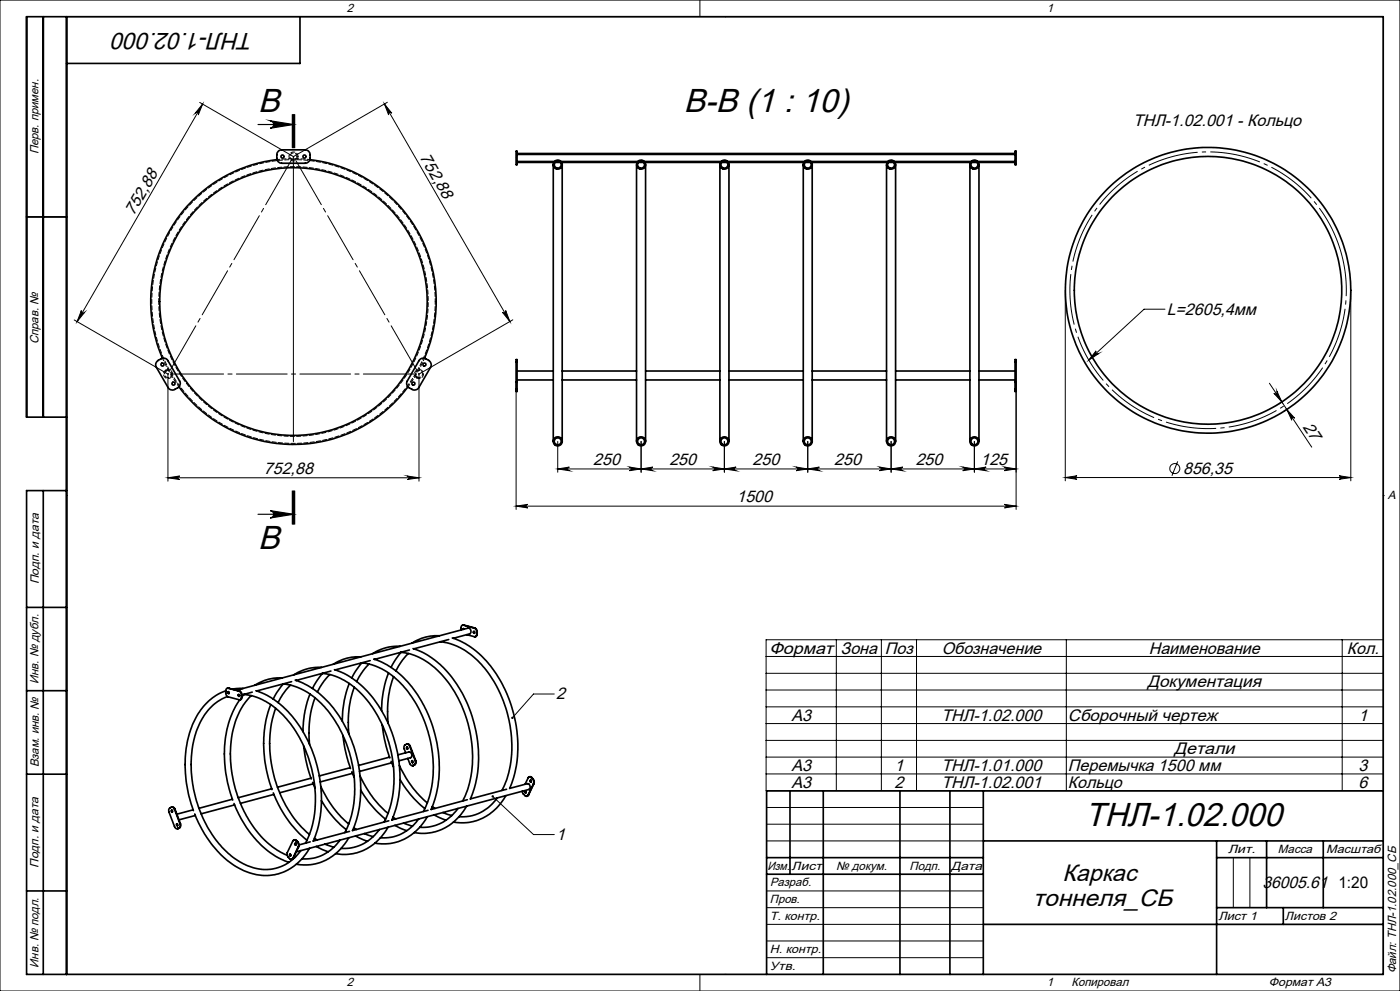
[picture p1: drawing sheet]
<svg xmlns="http://www.w3.org/2000/svg" width="420mm" height="297mm" viewBox="0 0 420 297" stroke-linecap="round" stroke-linejoin="round" font-family="sans-serif">
<g fill="none" stroke="#000" stroke-width=".3">
<path d="M0 0h420v297h-420zM20 5h395v287h-395zM210 0v5M217.5 5h.1M59.9 30.7l28.1 16.2M60.8 31.2l-1.3 3.3a.53 .53 0 0 0-.2-.7 .53 .53 0 0 0-.7 .1zM60.8 31.2l-37.7 65.2M115.3 31.1l37.7 65.3M115.3 31.1l2.2 2.8a.55 .55 0 0 0-.7-.1 .55 .55 0 0 0-.2 .7zM116.2 30.7l-28.1 16.2M88 46.9v85.5M155.1 46.8l-.3 .3"/>
<path d="M155.1 49l-.3 .4M155.8 48.4l-.3 .3M155.9 46l-.3 .3M158 48.4l-.3 .3M158.2 46l-.3 .3M160.3 48.4l-.4 .3M160.4 46l-.3 .3M162.5 48.4l-.3 .3M162.7 46l-.4 .3M164.7 48.4l-.2 .3M164.9 46l-.3 .3M166.3 49.1l-.3 .3"/>
<path d="M167 48.4l-.3 .3M167.1 46l-.2 .3M167.3 50.4l-.3 .3M167.4 48l-.4 .3M168.6 49l-.3 .3M169.3 48.4l-.4 .3M169.4 46l-.3 .3M171.5 48.4l-.3 .3M171.7 46l-.4 .3M173.7 48.4l-.3 .3M173.9 46l-.3 .3M176 48.4l-.3 .3"/>
<path d="M176.1 46l-.3 .3M178.2 48.4l-.3 .3M178.4 46l-.3 .3M180.5 48.4l-.3 .3M180.6 46l-.3 .3M182.7 48.4l-.3 .3M182.9 46l-.3 .3M185 48.4l-.4 .3M185.1 46l-.3 .3M187.2 48.4l-.3 .3M187.4 46l-.3 .3M189.4 48.4l-.2 .3"/>
<path d="M189.6 46l-.3 .3M191.7 48.4l-.3 .3M191.8 46l-.2 .3M192 50.3l-.2 .2M192.1 48l-1.1 1.1M193.5 48.8l-.2 .2M194 48.4l-.4 .3M194.1 46l-.3 .3M196.2 48.4l-.3 .3M196.4 46l-.4 .3M198.4 48.4l-.3 .3M198.6 46l-.3 .3"/>
<path d="M200.7 48.4l-.3 .3M200.8 46l-.3 .3M202.9 48.4l-.3 .3M203.1 46l-.3 .3M205.2 48.4l-.3 .3M205.3 46l-.3 .3M207.4 48.4l-.3 .3M207.6 46l-.3 .3M209.7 48.4l-.3 .3M209.8 46l-.3 .3M211.9 48.4l-.3 .3M212.1 46l-.3 .3"/>
<path d="M214.1 48.4l-.2 .3M214.3 46l-.3 .3M216.4 48.4l-.3 .3M216.5 46l-.2 .3M216.8 50.2l-.2 .2M218.4 48.6l-.2 .2M218.7 48.4l-.4 .3M218.8 46l-.3 .3M220.9 48.4l-.3 .3M221.1 46l-.4 .3M223.1 48.4l-.3 .3M223.3 46l-.3 .3"/>
<path d="M225.4 48.4l-.3 .3M225.5 46l-.3 .3M227.6 48.4l-.3 .3M227.8 46l-.3 .3M229.9 48.4l-.3 .3M230 46l-.3 .3M232.1 48.4l-.3 .3M232.3 46l-.3 .3M234.4 48.4l-.3 .3M234.5 46l-.3 .3M236.6 48.4l-.3 .3M236.7 46l-.2 .3"/>
<path d="M238.8 48.4l-.3 .3M239 46l-.3 .3M241.1 48.4l-.3 .3M241.2 46l-.3 .3M241.6 50.1l-.2 .2M243.3 48.4l-.2 .2M243.3 48.4l-.3 .3M243.5 46l-.3 .3M245.6 48.4l-.3 .3M245.7 46l-.3 .3M247.8 48.4l-.3 .3M248 46l-.3 .3"/>
<path d="M250.1 48.4l-.3 .3M250.2 46l-.3 .3M252.3 48.4l-.3 .3M252.5 46l-.3 .3M254.6 48.4l-.4 .3M254.7 46l-.3 .3M256.8 48.4l-.3 .3M257 46l-.4 .3M259 48.4l-.2 .3M259.2 46l-.3 .3M261.3 48.4l-.3 .3M261.4 46l-.2 .3"/>
<path d="M263.5 48.4l-.3 .3M263.7 46l-.3 .3M265.8 48.4l-.3 .3M265.9 46l-.3 .3M266.5 49.9l-.2 .3M268 48.4l-.3 .3M268.1 48.3l-.2 .2M268.2 46l-.3 .3M270.3 48.4l-.3 .3M270.4 46l-.3 .3M272.5 48.4l-.3 .3M272.7 46l-.3 .3"/>
<path d="M274.8 48.4l-.3 .3M274.9 46l-.3 .3M277 48.4l-.3 .3M277.2 46l-.3 .3M279.3 48.4l-.4 .3M279.4 46l-.3 .3M281.5 48.4l-.3 .3M281.7 46l-.4 .3M283.7 48.4l-.2 .3M283.9 46l-.3 .3M286 48.4l-.3 .3M286.1 46l-.2 .3"/>
<path d="M288.2 48.4l-.3 .3M288.4 46l-.3 .3M290.5 48.4l-.3 .3M290.6 46l-.3 .3M291.4 49.7l-.3 .2M292.9 46l-.3 .3M292.9 48.2l-.5 .5M293.6 49.7l-.8 .9M295 48.4l-.3 .3M295.1 46l-.3 .3M297.2 48.4l-.3 .3M297.4 46l-.3 .3"/>
<path d="M299.5 48.4l-.3 .3M299.6 46l-.3 .3M301.7 48.4l-.3 .3M301.9 46l-.3 .3M304 48.4l-.4 .3M304.1 46l-.3 .3M304.8 45.3l-.3 .3M304.8 47.5l-.3 .3M8 65h12M22.3 95.9l28.1 16.2v32.1M24.4 93.1a.56 .56 0 0 0 .2 .7 .56 .56 0 0 0 .8-.2l-2.3 2.8zM150.7 93.6a.55 .55 0 0 0 .8 .2 .55 .55 0 0 0 .2-.7l1.3 3.3z"/>
<path d="M153.8 95.8l-28.1 16.3v32.1M319.6 87v57.1M349.5 92.7h-6.3l-16.6 15.2M405.2 87v57.1M154.8 114.6v38.1M304.8 114.6v38.1M328.8 105.2a.55 .55 0 0 0 0 .7 .55 .55 0 0 0 .8 .1l-3 1.9zM380.8 114.9l5.2 7.8M382.2 117.9a.55 .55 0 0 0 .7 .1 .55 .55 0 0 0 .2-.7l1.5 3.2zM166.3 132.2l-.3 .3M167.3 132.3v9.2M167.4 133.3l-.3 .3"/>
<path d="M167.5 130.9l-.3 .3M168.7 132l-.4 .4M188.8 140l3.5 .5-3.5 .6a.55 .55 0 0 0 .5-.6 .55 .55 0 0 0-.5-.5zM192.1 133.3l-.2 .2M192.2 130.9l-1.2 1.2M192.3 132.3v9.2M193.6 131.8l-.3 .3M213.8 140l3.5 .5-3.5 .6a.55 .55 0 0 0 .5-.6 .55 .55 0 0 0-.5-.5zM216.9 133.2l-.3 .3M217.3 132.3v9.2M218.5 131.6l-.2 .2M238.8 140l3.5 .5-3.5 .6a.55 .55 0 0 0 .5-.6 .55 .55 0 0 0-.5-.5z"/>
<path d="M241.7 133.1l-.2 .2M242.3 132.3v9.2M243.3 131.4l-.2 .3M263.8 140l3.5 .5-3.5 .6a.55 .55 0 0 0 .5-.6 .55 .55 0 0 0-.5-.5zM266.5 133l-.2 .2M267.3 132.3v9.2M268.2 131.3l-.2 .2M288.8 140l3.5 .5-3.5 .6a.55 .55 0 0 0 .5-.6 .55 .55 0 0 0-.5-.5zM291.4 132.8l-.2 .2M292.3 132.3v9.2M293 131.2l-.2 .2M301.3 140l3.5 .5-3.5 .6a.55 .55 0 0 0 .5-.6 .55 .55 0 0 0-.5-.5z"/>
<path d="M353.3 138.3l-1.7 4.3M384.5 120.5l-.8 .5M386 122.7l-.8 .6M386 122.7l7.5 11.3M386 122.7l2.4 2.6a.53 .53 0 0 0-.7-.1 .53 .53 0 0 0-.2 .7zM20 148.5h.1M50.4 143.2l3.5-.5a.53 .53 0 0 0-.5 .5 .53 .53 0 0 0 .5 .5zM50.4 143.2h75.3M122.2 142.7l3.5 .5-3.5 .5a.53 .53 0 0 0 .5-.5 .53 .53 0 0 0-.5-.5zM154.8 151.7l3.5-.5a.53 .53 0 0 0-.5 .5 .53 .53 0 0 0 .5 .5zM154.8 151.7h150M167.3 140.5h137.5"/>
<path d="M167.3 140.5l3.5-.5a.55 .55 0 0 0-.5 .5 .55 .55 0 0 0 .5 .6zM192.3 140.5l3.5-.5a.55 .55 0 0 0-.5 .5 .55 .55 0 0 0 .5 .6zM217.3 140.5l3.5-.5a.55 .55 0 0 0-.5 .5 .55 .55 0 0 0 .5 .6zM242.3 140.5l3.5-.5a.55 .55 0 0 0-.5 .5 .55 .55 0 0 0 .5 .6zM267.3 140.5l3.5-.5a.55 .55 0 0 0-.5 .5 .55 .55 0 0 0 .5 .6zM292.3 140.5l3.5-.5a.55 .55 0 0 0-.5 .5 .55 .55 0 0 0 .5 .6zM301.3 151.2l3.5 .5-3.5 .5a.53 .53 0 0 0 .5-.5 .53 .53 0 0 0-.5-.5zM319.6 143.1l3.5-.5a.53 .53 0 0 0-.5 .5 .53 .53 0 0 0 .5 .5zM319.6 143.1h85.6M401.7 142.6l3.5 .5-3.5 .5a.53 .53 0 0 0 .5-.5 .53 .53 0 0 0-.5-.5zM415 148.5h.1M229.8 191.7h185.2v45.3h-185.2z"/>
<path d="M229.8 196.7h185.2M250.9 191.7v45.3M264.4 191.7v45.3M275 191.7v45.3M319.9 191.7v45.3M402.7 191.7v45.3M166.3 208h-6.2l-6.4 7.2M229.8 201.8h185.2M229.8 206.8h185.2M229.8 211.8h185.2M229.8 216.8h185.2M147.8 238.7l12.3 11.4h6.2"/>
<path d="M229.8 221.9h185.2M229.8 226.9h185.2M229.8 231.9h185.2M230 242h65M230 247h65M230 252h65M370 257v15M375 257v15M230 267h65M230 272h65M230 277h65M210 292v5"/>
<path d="M217.5 292h.1M230 282h65M230 287h65"/>
<circle cx="352.4" cy="140.4" r="1.51"/>
</g>
<path d="M77.4 37.3h10.6M81 36.2l7 1.1-7 1.1a1.13 1.13 0 0 0 1.1-1.1 1.13 1.13 0 0 0-1.1-1.1zM87.7 34.3v10M88.1 34.3v10M88.4 34.3v10M77.4 154.1h10.6M81 153l7 1.1-7 1.2a1.11 1.11 0 0 0 1.1-1.2 1.11 1.11 0 0 0-1.1-1.1zM87.7 147.1v10M88.1 147.1v10M88.4 147.1v10z" fill="none" stroke="#000" stroke-width=".35"/>
<path d="M402.1 74.9a41.5 41.5 0 0 0-69.5-16.7 41.5 41.5 0 0 0 19.1 68.8 41.5 41.5 0 0 0 51-50l-.6-2.1" fill="none" stroke="#000" stroke-width=".3" stroke-dasharray="15.2 1.3 1.3 1.3" stroke-dashoffset="1.2" stroke-linecap="butt"/>
<path d="M88.1 46.9l37.6 65.2M50.4 112.1l37.7-65.2M125.7 112.1h-75.3" fill="none" stroke="#000" stroke-width=".3" stroke-dasharray="15.2 1.3 1.3 1.3" stroke-dashoffset="-1.4"/>
<g fill="none" stroke="#000" stroke-width=".5">
<path d="M13 5v120M20 5v287M90 5v14h-70M83.1 47.8a42.9 42.9 0 0 0-34.4 59.6M83.6 45.2l.9-.3h7a1.51 1.51 0 0 1 1.5 1.5v1a1.51 1.51 0 0 1-1.5 1.5h-7a1.51 1.51 0 0 1-1.5-1.5v-1.2zM93 47.8a42.9 42.9 0 0 1 34.4 59.6M154.8 45.3h.3v4.1h-.3zM155.1 46.3h149.4M155.1 48.4h149.4M155.1 46h149.4M155.1 48.7h149.4M166 49.4v82.9"/>
<path d="M168.7 49.4v82.9M191 49.4v82.9M193.7 49.4v82.9M216 49.4v82.9M218.7 49.4v82.9M241 49.4v82.9M243.7 49.4v82.9M266 49.4v82.9M268.7 49.4v82.9M291 49.4v82.9M293.7 49.4v82.9M304.5 45.3h.3v4.1h-.3z"/>
<path d="M8 65h12M47.1 108.3l1.2-.8a1.51 1.51 0 0 1 2.1 .6l3.5 6.1a1.54 1.54 0 0 1-.6 2l-.8 .5a1.51 1.51 0 0 1-2.1-.6l-3.5-6a1.45 1.45 0 0 1 .2-1.8zM53.7 115.9a42.8 42.8 0 0 0 68.7 0M125.8 107.9a1.52 1.52 0 0 1 1.9-.4l.9 .5a1.57 1.57 0 0 1 .6 2.1l-3.5 6a1.51 1.51 0 0 1-2.1 .6l-.9-.5a1.54 1.54 0 0 1-.5-2zM154.8 114.6v2M154.8 117.1v.2h.3v-.2M154.8 108.5v-.7h.3v.7M154.8 108.5v6.1M154.8 116.6v.5M154.8 114.6h.3M154.8 116.6h.3M154.8 108.5h.3"/>
<path d="M154.8 117.1h.3M155.1 114.6v2M155.1 113.9h10.9M155.1 111.2h10.9M155.1 108.5v6.1M155.1 116.6v.5M168.7 113.9h22.3M168.7 111.2h22.3M193.7 113.9h22.3M193.7 111.2h22.3M218.7 113.9h22.3M218.7 111.2h22.3"/>
<path d="M243.7 113.9h22.3M243.7 111.2h22.3M268.7 113.9h22.3M268.7 111.2h22.3M293.7 113.9h10.8M293.7 111.2h10.8M304.5 114.6v2M304.5 117.1v.2h.3v-.2M304.5 108.5v-.7h.3v.7M304.5 108.5v6.1M304.5 116.6v.5M304.5 114.6h.3"/>
<path d="M304.5 116.6h.3M304.5 108.5h.3M304.5 117.1h.3M304.8 114.6v2M304.8 108.5v6.1M304.8 116.6v.5M20 125h-12v-120h407v287h-407v-145h12M13 147v145M8 182h12M108.3 196.8a13.6 13.6 0 0 0-8.3 2.3M108.4 198.6a20.6 20.6 0 0 1 14.6 9.6 36.7 36.7 0 0 1 5.3 32.1l-1.3 2.9M108.5 198.7l-1.9 2.5-1.1 2"/>
<path d="M110.7 199l-1.7 1.9-2 3.4M111.1 198l-10.5 2.8M112.1 197.5a27.1 27.1 0 0 1 15.4 14.7 37 37 0 0 1 1.8 30.4l10.9-2.9M112.5 197.6h-.1M120.1 193.7a13.7 13.7 0 0 0-8.3 2.2M120.2 195.5a20.8 20.8 0 0 1 14.6 9.5 36.9 36.9 0 0 1 5.3 32.1l-1.3 3M120.3 195.5l-1.6 2.1-1.4 2.4M122.5 195.9l-1.7 1.9-2 3.3M122.8 194.8l-10.4 2.8M123.9 194.4a26.7 26.7 0 0 1 14.7 13.3 38 38 0 0 1 2.9 30.9l-.4 .9M131.8 190.5a13.5 13.5 0 0 0-8.2 2.3M132 192.3a20.7 20.7 0 0 1 14.6 9.6 36.9 36.9 0 0 1 5.3 32.1l-1.3 2.9"/>
<path d="M134.6 191.7l-10.3 2.7M135.7 191.2a27.1 27.1 0 0 1 15.4 14.7 37 37 0 0 1 1.8 30.4l5.3-1.4a.96 .96 0 0 1 .8 .7 .96 .96 0 0 1-.4 1l-69.7 18.7M136 191.3l4.9-1.3a.97 .97 0 0 0 .3-1 .97 .97 0 0 0-.8-.8l-69.5 18.7M139 187.4l-.6 .2-.1 1.2M139 187.4l3.3 .9M139.1 188.4l-.1 .2M139.1 187.3l-.4 .1M139.1 187.3l-.1 .1M139.1 187.3l3.4 .9M139.3 188.6l-.3-.2-.1 .2M142.2 189.2l.1 .6M142.3 188.3l.5 .4 .2 .7"/>
<path d="M142.5 188.2l.4 .4 .3 .8M142.5 188.2l-.2 .1M143 190l-.1 .5-.4 .3-2.5-.6M143 189.4v.6M143.2 190l-.3 .6-.3 .2M143.2 189.4h-.2M143.2 190h-.2M143.2 189.4v.6M8 207h12M67.7 207a18.1 18.1 0 0 0-10.9 12.8 37.7 37.7 0 0 0 1.2 23.2M67.7 207l.1 1.2 .5 .6 3.6 1 .3-.2 .3-.7M68.3 208.8a16.1 16.1 0 0 0-9.6 11.2 36.4 36.4 0 0 0 10.7 36.5 14.8 14.8 0 0 0 15.2 3.1l3-1.9 1.2-1 1.4-1.8"/>
<path d="M68.4 206.3h-.4l-.3 .7M68.4 206.3l3.4 .8M68.5 207.3l.2 .6M68.6 206.2l-.4 .1M68.6 206.2l-.2 .1M68.6 206.2l3.3 .9M71.6 208.1l.2 .6M71.8 207.1l.4 .5 .3 .7M71.9 208.5h-.3M71.9 207.1l.5 .4 .2 .8M71.9 207.1h-.1M71.9 209.7a31.8 31.8 0 0 0-3.4 25.7l1.3 4.4"/>
<path d="M72.5 208.3v.6M72.6 208.9l-.2 .6-.4 .2M72.6 208.3h-.1M72.6 208.9h-.1M72.6 208.3v.6M72.9 206.3l-3.2 .2M73.1 208.1a20.7 20.7 0 0 1 14.6 9.5 37.1 37.1 0 0 1 5.5 31.5l-1.5 3.6M73.2 208.1l-.6 .7M75.4 208.5a24.1 24.1 0 0 0-6.3 18.3 36 36 0 0 0 12.6 26.9l2.5 1.7 1.9 .9M75.7 207.4l-3.1 .9M76.8 207a27.1 27.1 0 0 1 15.4 14.6 37.6 37.6 0 0 1 1.9 30.2l-.2 .3 10.9-2.9M77.2 207l-.1 .1"/>
<path d="M81.2 211.2a36.2 36.2 0 0 0 .4 25.4M82.7 212.3a36.7 36.7 0 0 0 6.6 34.3l3.6 3.5M84.7 203.2a13.6 13.6 0 0 0-8.3 2.2M84.9 205a20.6 20.6 0 0 1 14.5 9.5 36.6 36.6 0 0 1 5.3 32.1l-1.3 2.9M85 205l-2 2.5-1 2M87.2 205.3l-2.4 2.9-1.4 2.4M87.5 204.3l-10.5 2.8M88.5 203.8a27.9 27.9 0 0 1 15.8 15.4 37.8 37.8 0 0 1 1.8 28.9l-.4 .8 10.9-2.9M88.9 203.9h.1M93 208a30 30 0 0 0-2.1 11.3M94.5 209.1a32 32 0 0 0-1.6 14M96.5 200a13.9 13.9 0 0 0-8.3 2.2"/>
<path d="M96.7 201.8a20.7 20.7 0 0 1 14.5 9.5 36.8 36.8 0 0 1 5.4 32.1l-1.4 3M96.8 201.8l-1.6 2.1-1.5 2.4M99 202.2l-1.8 1.9-2 3.3M99.3 201.1l-10.5 2.8M100.3 200.7a27.1 27.1 0 0 1 15.4 14.6 37.6 37.6 0 0 1 2 30.2l-.2 .3 10.9-3M100.8 200.7l-.2 .1M104.8 204.9a29.6 29.6 0 0 0-2.1 11.2M106.3 206a31.2 31.2 0 0 0-1.7 13.9M114.7 217.2l.6 4.1 1.6 5.9M116.6 201.7a32 32 0 0 0-2.1 11.3M118.1 202.8a31.3 31.3 0 0 0-1.7 14M8 232h12"/>
<path d="M69.7 239.5l-10 2.7M81.5 236.4l-10 2.7M82 237.6a33.8 33.8 0 0 0 10.1 14.2M82.2 238.1l-10.1 2.7M91.1 223.6l.6 4 1.7 5.9M93.3 233.2l-10 2.7M93.8 234.5l.7 1.6M93.9 234.9l-10 2.7M96.2 235.7a31.2 31.2 0 0 0 8.4 11.2M96.4 240a31.9 31.9 0 0 0 7.5 8.7M102.9 220.4l.8 4.8 1.5 5.1M105.1 230.1l-9.3 2.4"/>
<path d="M105.6 231.3l.7 1.7M105.7 231.8l-9.6 2.5M108 232.5a31.4 31.4 0 0 0 8.4 11.3M108.2 236.8a31.9 31.9 0 0 0 7.5 8.7M116.9 226.9l-9.3 2.5M117.3 228.2l.7 1.6M117.5 228.6l-9.7 2.6M119.3 226.2l3.4-.8a.96 .96 0 0 1 .8 .7 .96 .96 0 0 1-.3 1l-3.6 .9M119.8 229.4a32.3 32.3 0 0 0 8.4 11.2M120 233.6a31 31 0 0 0 7.5 8.8M122 223h.6l.4 .6M122.1 223.9l.2 .5"/>
<path d="M122.3 227.3l.7 1.8 .5 .3h.4M122.9 223.6l-.2-.4-.6-.2-.8 .5-.1 .7 .5 1.4M122.9 223.6l1.7 4.4M123 223.6h-.1M123 223.6l1.7 4.3M123.7 228l.1 .5M123.9 229.4l-.1 .1M124 229.4h-.1M124.4 229.2l-.5 .2M124.6 228v.7l-.3 .5h.1M124.7 227.9l.1 .8-.4 .5M124.7 227.9l-.1 .1"/>
<path d="M149.2 239.1a12.9 12.9 0 0 1-11.5 5.7M151.8 238.4a14.8 14.8 0 0 1-15.8 8M152 236.5l-10.9 2.9M156.7 237.1l.2 .8 .6 .6 .5 .2 .4-.4M157.6 237.1l.2 .5M158.5 238.3l-.5 .4M158.5 238.3h-.1M158.8 232.8l.7 .2M159.2 233.8l.1 .5M159.4 233l-.5-.2-.4 .1-1 2.2M159.4 233l.4 .5M159.5 233h-.1"/>
<path d="M159.5 233l.4 .4M159.8 233.5l.3 .5v.9M159.9 233.4l.4 .7-.1 .7M159.9 233.4l-.1 .1M160.1 234.9l-1.7 3.4M160.2 234.8l-.1 .1M160.2 234.8l-1.7 3.5M237 237v25M247 237v55M270 237v55M285 237v55M295 237v55"/>
<path d="M415 237h-185v55M51.5 241.9h.5l.5 .6M51.6 242.8l.1 .5M52.4 242.5l-.8-.6-.8 .4-.2 .8 1.9 4.9 .5 .4 .4-.1M52.4 242.5l1.6 4.4M52.5 242.5h-.1M52.5 242.5l1.6 4.3M53.1 246.9a.29 .29 0 0 1 .2 .5 .29 .29 0 0 1-.5 0 .29 .29 0 0 1 .2-.5zM53.1 246.9l.2 .5M53.9 248.1l-.7 .3M54 246.9l.1 .6-.2 .6M54.1 246.8l.1 .6-.3 .7"/>
<path d="M54.1 246.8l-.1 .1M57.9 242.7l-4.8 1.3M58.4 243.9a30.9 30.9 0 0 0 14.7 17 14.9 14.9 0 0 0 19.8-6.7M58.6 244.4l-4.9 1.3M70.2 240.8a30.2 30.2 0 0 0 15.2 17.2l1.3 .4M70.4 241.2l-10.1 2.7M87.1 256l-.1 .3 .2 .2M88 257.2l-.5 .4M88 257.2h-.2M88.1 257l.3 .1M88.2 251.7l.8 .2M88.6 252.7l.2 .6"/>
<path d="M88.8 252l-.4-.3-.4 .1-1.9 4 .3 1 .6 .6 .4 .2 .4-.4M88.8 252l.4 .4M89 251.9l-.2 .1M89 251.9l.4 .4M89.2 252.4l.4 .8-.1 .6M89.4 252.3l.3 .9-.1 .5M89.4 252.3l-.2 .1M89.5 253.8l-1.7 3.4M89.6 253.7l-.1 .1M89.6 253.7l-1.6 3.5M93.1 252.3l-3.4 .9M94.3 251.2l.8 .5"/>
<path d="M94.9 253.7l3.6 1.6M97.5 253l2.7 .9M102 251.8a12.8 12.8 0 0 1-11.4 5.6M104.6 251.1a14.8 14.8 0 0 1-15.7 7.9M106.1 248.1l.8 .5M106.7 250.5l3.5 1.6M109.3 249.8l2.6 1M113.8 248.6a12.7 12.7 0 0 1-11.5 5.6M116.4 247.9a14.9 14.9 0 0 1-15.7 7.9M117.9 244.9l.8 .5M118.5 247.4l3.5 1.6M121.1 246.7l2.7 .9"/>
<path d="M125.6 245.5a12.8 12.8 0 0 1-11.5 5.6M128.2 244.8a14.8 14.8 0 0 1-15.7 7.9M129.7 241.8l.8 .5M130.2 244.2l3.6 1.6M132.9 243.5l2.6 .9M137.4 242.3a12.7 12.7 0 0 1-11.5 5.6M140 241.6a14.9 14.9 0 0 1-15.8 7.9M230 257h65M295 252h120M365 252v40M365 257h50M380 252v20"/>
<path d="M397 252v20M8 267h12M230 262h65M295 277h120M365 272h50M385 272v5"/>
<circle cx="84.7" cy="46.9" r=".46"/>
<circle cx="91.3" cy="46.9" r=".46"/>
<circle cx="167.3" cy="49.3" r="1.05"/>
<circle cx="167.3" cy="49.3" r="1.35"/>
<circle cx="192.3" cy="49.3" r="1.05"/>
<circle cx="192.3" cy="49.4" r="1.35"/>
<circle cx="217.3" cy="49.3" r="1.05"/>
<circle cx="217.3" cy="49.3" r="1.36"/>
<circle cx="242.3" cy="49.3" r="1.05"/>
<circle cx="242.3" cy="49.3" r="1.35"/>
<circle cx="267.3" cy="49.3" r="1.05"/>
<circle cx="267.3" cy="49.4" r="1.35"/>
<circle cx="292.3" cy="49.3" r="1.35"/>
<circle cx="292.3" cy="49.3" r="1.05"/>
<circle cx="88" cy="90.4" r="40.1"/>
<circle cx="362.4" cy="87" r="42.8"/>
<circle cx="362.4" cy="87" r="40.1"/>
<circle cx="48.7" cy="109.2" r=".45"/>
<circle cx="52" cy="115" r=".46"/>
<circle cx="124" cy="115" r=".44"/>
<circle cx="127.3" cy="109.3" r=".45"/>
<circle cx="167.3" cy="132.3" r="1.36"/>
<circle cx="167.3" cy="132.3" r="1.06"/>
<circle cx="192.3" cy="132.3" r="1.05"/>
<circle cx="192.3" cy="132.3" r="1.36"/>
<circle cx="217.3" cy="132.3" r="1.35"/>
<circle cx="217.3" cy="132.3" r="1.05"/>
<circle cx="242.3" cy="132.3" r="1.36"/>
<circle cx="242.3" cy="132.3" r="1.06"/>
<circle cx="267.3" cy="132.3" r="1.05"/>
<circle cx="267.3" cy="132.3" r="1.36"/>
<circle cx="292.3" cy="132.3" r="1.35"/>
<circle cx="292.3" cy="132.3" r="1.06"/>
<circle cx="142.2" cy="189.5" r=".26"/>
<circle cx="68.6" cy="207.6" r=".26"/>
<circle cx="71.7" cy="208.4" r=".26"/>
<circle cx="122.2" cy="224.2" r=".27"/>
<circle cx="123.8" cy="228.3" r=".28"/>
<circle cx="157.7" cy="237.4" r=".26"/>
<circle cx="159.2" cy="234.1" r=".26"/>
<circle cx="51.6" cy="243.1" r=".27"/>
<circle cx="87.1" cy="256.3" r=".26"/>
<circle cx="88.7" cy="253" r=".26"/>
</g>
<g fill="#000">
<path d="M81 36.2l7 1.1-7 1.1a1.13 1.13 0 0 0 1.1-1.1 1.13 1.13 0 0 0-1.1-1.1zM81 153l7 1.1-7 1.2a1.11 1.11 0 0 0 1.1-1.2 1.11 1.11 0 0 0-1.1-1.1z"/>
<path d="M115.3 31.1l2.2 2.8a.55 .55 0 0 0-.7-.1 .55 .55 0 0 0-.2 .7zM150.7 93.6a.55 .55 0 0 0 .8 .2 .55 .55 0 0 0 .2-.7l1.3 3.3z"/>
<path d="M24.4 93.1a.56 .56 0 0 0 .2 .7 .56 .56 0 0 0 .8-.2l-2.3 2.8zM60.8 31.2l-1.3 3.3a.53 .53 0 0 0-.2-.7 .53 .53 0 0 0-.7 .1z"/>
<path d="M382.2 117.9a.55 .55 0 0 0 .7 .1 .55 .55 0 0 0 .2-.7l1.5 3.2zM386 122.7l2.4 2.6a.53 .53 0 0 0-.7-.1 .53 .53 0 0 0-.2 .7z"/>
<path d="M167.3 140.5l3.5-.5a.55 .55 0 0 0-.5 .5 .55 .55 0 0 0 .5 .6zM188.8 140l3.5 .5-3.5 .6a.55 .55 0 0 0 .5-.6 .55 .55 0 0 0-.5-.5zM217.3 140.5l3.5-.5a.55 .55 0 0 0-.5 .5 .55 .55 0 0 0 .5 .6zM238.8 140l3.5 .5-3.5 .6a.55 .55 0 0 0 .5-.6 .55 .55 0 0 0-.5-.5zM147.5 238.5a.36 .36 0 0 0 .2 .6 .36 .36 0 0 0 .4-.5 .36 .36 0 0 0-.5-.2l.2 .3zM153.5 214.9v.5l.2-.2-.2 .2a.36 .36 0 0 0 .5 0 .36 .36 0 0 0 0-.5 .36 .36 0 0 0-.5 0zM328.8 105.2a.55 .55 0 0 0 0 .7 .55 .55 0 0 0 .8 .1l-3 1.9z"/>
<path d="M192.3 140.5l3.5-.5a.55 .55 0 0 0-.5 .5 .55 .55 0 0 0 .5 .6zM213.8 140l3.5 .5-3.5 .6a.55 .55 0 0 0 .5-.6 .55 .55 0 0 0-.5-.5z"/>
<path d="M267.3 140.5l3.5-.5a.55 .55 0 0 0-.5 .5 .55 .55 0 0 0 .5 .6zM288.8 140l3.5 .5-3.5 .6a.55 .55 0 0 0 .5-.6 .55 .55 0 0 0-.5-.5z"/>
<path d="M122.2 142.7l3.5 .5-3.5 .5a.53 .53 0 0 0 .5-.5 .53 .53 0 0 0-.5-.5zM50.4 143.2l3.5-.5a.53 .53 0 0 0-.5 .5 .53 .53 0 0 0 .5 .5z"/>
<path d="M154.8 151.7l3.5-.5a.53 .53 0 0 0-.5 .5 .53 .53 0 0 0 .5 .5zM301.3 151.2l3.5 .5-3.5 .5a.53 .53 0 0 0 .5-.5 .53 .53 0 0 0-.5-.5z"/>
<path d="M263.8 140l3.5 .5-3.5 .6a.55 .55 0 0 0 .5-.6 .55 .55 0 0 0-.5-.5zM242.3 140.5l3.5-.5a.55 .55 0 0 0-.5 .5 .55 .55 0 0 0 .5 .6z"/>
<path d="M301.3 140l3.5 .5-3.5 .6a.55 .55 0 0 0 .5-.6 .55 .55 0 0 0-.5-.5zM292.3 140.5l3.5-.5a.55 .55 0 0 0-.5 .5 .55 .55 0 0 0 .5 .6z"/>
<path d="M319.6 143.1l3.5-.5a.53 .53 0 0 0-.5 .5 .53 .53 0 0 0 .5 .5zM401.7 142.6l3.5 .5-3.5 .5a.53 .53 0 0 0 .5-.5 .53 .53 0 0 0-.5-.5z"/>
</g>
<path d="M89.1 46.9a1.05 1.05 0 0 0-1.5-.9 1.05 1.05 0 0 0-.2 1.7 1.05 1.05 0 0 0 1.7-.6v-.2M89.4 46.9a1.35 1.35 0 0 0-2-1.2 1.35 1.35 0 0 0-.1 2.3 1.35 1.35 0 0 0 2.1-.9v-.2M49.7 110.9a1.35 1.35 0 0 0 0 2.3 1.35 1.35 0 0 0 2.1-1 1.35 1.35 0 0 0-1.9-1.4l-.2 .1M49.9 111.2a1.05 1.05 0 0 0-.1 1.8 1.05 1.05 0 0 0 1.7-.8 1.05 1.05 0 0 0-1.4-1.1l-.2 .1M125 113.3a1.35 1.35 0 0 0 2-1.1 1.35 1.35 0 0 0-1.8-1.3 1.35 1.35 0 0 0-.4 2.2l.2 .2M125.2 113a1.05 1.05 0 0 0 1.5-.8 1.05 1.05 0 0 0-1.4-1.1 1.05 1.05 0 0 0-.3 1.8l.2 .1" fill="none" stroke="#000" stroke-width=".3" stroke-dasharray="1.3 .6" stroke-dashoffset=".2"/>
<path d="M93 47.8a42.8 42.8 0 0 0-9.9 0M48.8 107.4a42.8 42.8 0 0 0 4.9 8.5M122.4 115.9a42.8 42.8 0 0 0 5-8.5" fill="none" stroke="#000" stroke-width=".3" stroke-dasharray="1.3 .6" stroke-dashoffset=".5"/>
<path d="M47.6 90.4a40.4 40.4 0 0 1 60-35.4 40.4 40.4 0 0 1 2 69.5 40.4 40.4 0 0 1-61.9-31.8l-.1-2.3" fill="none" stroke="#000" stroke-width=".3" stroke-dasharray="1.3 .6" stroke-dashoffset=".3"/>
<path d="M130.6 90.4a42.5 42.5 0 0 0-63.1-37.3 42.5 42.5 0 0 0-2.1 73.2 42.5 42.5 0 0 0 65.1-33.5l.1-2.4" fill="none" stroke="#000" stroke-width=".3" stroke-dasharray="1.3 .6" stroke-dashoffset=".4"/>
<g font-size="10">
<text x="77.4" y="33.6">B</text>
<text x="205.2" y="33.4">B-B (1 : 10)</text>
<text x="77.4" y="164.5">B</text>
<text x="325.5" y="247.6">ТНЛ-1.02.000</text>
</g>
<g font-size="7.1">
<text x="76.1" y="9.8" transform="rotate(-180 76.1 9.8)">ТНЛ-1.02.000</text>
<text x="318.7" y="264">Каркас</text>
<text x="309.9" y="271.5">тоннеля_СБ</text>
</g>
<g font-size="5">
<text x="339.9" y="37.7">ТНЛ-1.02.001 - Кольцо</text>
<text x="125.8" y="47.1" transform="rotate(60 125.8 47.1)">752,88</text>
<text x="40.1" y="64.8" transform="rotate(-60 40.1 64.8)">752,88</text>
<text x="350" y="94.3">L=2605,4мм</text>
<text x="390.7" y="127.8" transform="rotate(57 390.7 127.8)">27</text>
<text x="79.2" y="142.1">752,88</text>
<text x="178" y="139.4">250</text>
<text x="200.8" y="139.4">250</text>
<text x="225.8" y="139.4">250</text>
<text x="250.3" y="139.4">250</text>
<text x="274.7" y="139.4">250</text>
<text x="294.1" y="139.4">125</text>
<text x="354.9" y="142">856,35</text>
<text x="220.9" y="150.6">1500</text>
<text x="230.8" y="195.9">Формат</text>
<text x="252.2" y="195.9">Зона</text>
<text x="265.5" y="195.9">Поз</text>
<text x="282.5" y="195.9">Обозначение</text>
<text x="344.7" y="195.9">Наименование</text>
<text x="404.1" y="195.9">Кол.</text>
<text x="166.8" y="209.6">2</text>
<text x="344.3" y="205.9">Документация</text>
<text x="237.4" y="216">А3</text>
<text x="282.4" y="216">ТНЛ-1.02.000</text>
<text x="320.4" y="216">Сборочный чертеж</text>
<text x="407.5" y="216">1</text>
<text x="352.2" y="226">Детали</text>
<text x="237.4" y="231">А3</text>
<text x="268.3" y="231">1</text>
<text x="282.4" y="231">ТНЛ-1.01.000</text>
<text x="320.4" y="231">Перемычка 1500 мм</text>
<text x="407.5" y="231">3</text>
<text x="237.4" y="236.1">А3</text>
<text x="268.3" y="236.1">2</text>
<text x="282.4" y="236.1">ТНЛ-1.02.001</text>
<text x="320.4" y="236.1">Кольцо</text>
<text x="407.5" y="236.1">6</text>
<text x="166.8" y="251.8">1</text>
<text x="378.7" y="266.1">36005.61</text>
</g>
<text font-size="4.8" x="401.5" y="266.1">1:20</text>
<g font-size="3.6">
<text x="104" y="3.6">2</text>
<text x="314" y="3.6">1</text>
<text x="11.6" y="46.3" transform="rotate(-90 11.6 46.3)">Перв. примен.</text>
<text x="11.6" y="103.2" transform="rotate(-90 11.6 103.2)">Справ. №</text>
<text x="416.4" y="149.6">A</text>
<text x="11.6" y="175.1" transform="rotate(-90 11.6 175.1)">Подп. и дата</text>
<text x="11.6" y="205" transform="rotate(-90 11.6 205)">Инв. № дубл.</text>
<text x="11.6" y="230" transform="rotate(-90 11.6 230)">Взам. инв. №</text>
<text x="368.4" y="255.6">Лит.</text>
<text x="383.4" y="255.6">Масса</text>
<text x="397.8" y="255.6">Масштаб</text>
<text x="11.6" y="260.1" transform="rotate(-90 11.6 260.1)">Подп. и дата</text>
<text x="230.2" y="260.6">Изм.</text>
<text x="237.5" y="260.6">Лист</text>
<text x="250.9" y="260.6">№ докум.</text>
<text x="272.9" y="260.6">Подп.</text>
<text x="285.4" y="260.6">Дата</text>
<text x="231" y="265.6">Разраб.</text>
<text x="231" y="270.6">Пров.</text>
<text x="231" y="275.6">Т. контр.</text>
<text x="365.5" y="275.6">Лист 1</text>
<text x="385.5" y="275.6">Листов 2</text>
<text x="231" y="285.6">Н. контр.</text>
<text x="11.6" y="290" transform="rotate(-90 11.6 290)">Инв. № подл.</text>
<text x="231" y="290.6">Утв.</text>
<text x="418.8" y="291.8" transform="rotate(-90 418.8 291.8)">Файл: ТНЛ-1.02.000_СБ</text>
<text x="104" y="295.6">2</text>
<text x="314" y="295.6">1</text>
<text x="321.5" y="295.6">Копировал</text>
<text x="380.7" y="295.6">Формат А3</text>
</g>
</svg>
